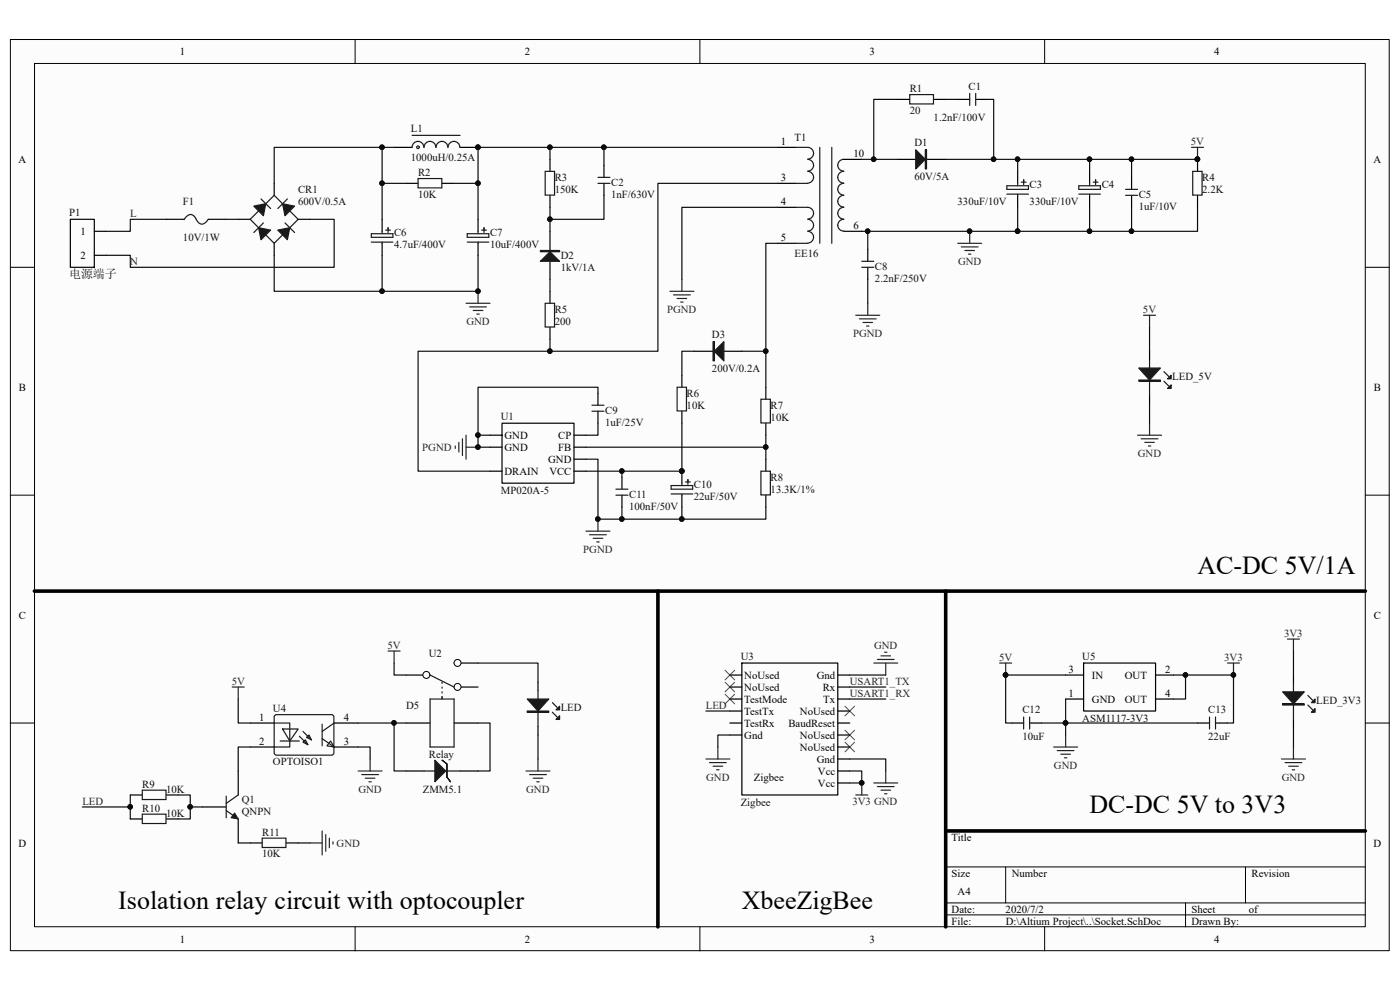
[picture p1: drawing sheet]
<svg xmlns="http://www.w3.org/2000/svg" width="297mm" height="210mm" viewBox="0 0 297 210" stroke-linecap="round" stroke-linejoin="round" font-family="sans-serif">
<path d="M2.2 8.4h292.5v193.3h-292.5z" fill="#fcfcfc"/>
<path d="M2.2 8.4h292.5v193.3h-292.5z" fill="none" stroke="#000" stroke-width=".21"/>
<path d="M7.4 13.5h282.2v183.1h-282.2z" fill="#fcfcfc"/>
<g fill="none" stroke="#000" stroke-width=".21">
<path d="M7.3 13.5h282.3v183.1h-282.3zM75.3 8.4v5.1M148.5 8.4v5.1M221.6 8.4v5.1M2.2 56.7h5.1M289.7 56.7h5.1M2.2 105h5.1M289.7 105h5.1M2.2 153.4h5.1M289.7 153.4h5.1M289.7 176.3h-89.1v20.3M75.3 196.6v5.1"/>
<path d="M148.5 196.6v5.1M200.6 183.9h89.1M200.6 191.5h89.1M200.6 194.1h89.1M213.4 183.9v7.6M221.6 196.6v5.1M251.5 191.5v5.1M264.2 183.9v7.6"/>
</g>
<path d="M153.8 142.2l2.1 2M153.8 144.7l2.1 2.1M153.8 147.3l2.1 2M155.9 142.2l-2.1 2M155.9 144.7l-2.1 2.1M155.9 147.3l-2.1 2M179.3 149.8l2 2.1M179.3 154.9l2 2M179.3 157.5l2 2M181.3 149.8l-2 2.1M181.3 154.9l-2 2M181.3 157.5l-2 2" fill="none" stroke="#4c4c4c" stroke-width=".21"/>
<g fill="none" stroke="#262626" stroke-width=".25">
<path d="M186.1 139.9h3.6M186.9 139.1h2M187.7 138.4h.5M152.3 158.5v2.5M185.4 140.7h5.1M187.9 140.7v2.5M149.8 161h5M150.5 161.8h3.6M151.3 162.5h2M152 163.3h.6M181.6 168.6h2.5M182.8 166.1v2.5"/>
<path d="M185.4 166.1h5.1M186.1 166.9h3.6M186.9 167.6h2M187.7 168.4h.5M187.9 163.6v2.5"/>
</g>
<circle cx="182.8" cy="166.1" r=".48" fill="#0e0e0e" stroke="#0e0e0e" stroke-width=".21"/>
<g fill="none" stroke="#000" stroke-width=".25">
<path d="M165 31.3h3.8M165 38.9h3.8M179 33.8h3.8M190.5 33.8h3.8M196.6 33.8h4M165 44h3.8M165 51.6h3.8M179 49.1h3.8M154.8 143.2h2.6M154.8 145.7h2.6M154.8 148.3h2.6M154.8 150.8h2.6"/>
<path d="M154.8 153.4h2.6M154.8 155.9h2.6M157.4 140.7h20.3v27.9h-20.3zM177.7 143.2h2.6M177.7 145.7h2.6M177.7 148.3h2.6M177.7 150.8h2.6M177.7 153.4h2.6M177.7 155.9h2.6M177.7 158.5h2.6M177.7 166.1h2.6M177.7 163.6h2.6"/>
<path d="M177.7 161h2.6"/>
</g>
<g fill="none" stroke="#1c1c1c" stroke-width=".25">
<path d="M168.8 31.3h2.6a1.25 1.25 0 0 1 1.2 1.2 1.25 1.25 0 0 1-1.2 1.3M168.8 38.9h2.6M171.4 33.8a1.25 1.25 0 0 1 1.2 1.3 1.25 1.25 0 0 1-1.2 1.2M171.4 36.4a1.25 1.25 0 0 1 1.2 1.2 1.25 1.25 0 0 1-1.2 1.2M173.9 31.3v20.3M176.5 31.3v20.3M179 38.9a1.25 1.25 0 0 0-1.3 1.2 1.25 1.25 0 0 0 1.3 1.3M179 36.4a1.25 1.25 0 0 0-1.3 1.2 1.25 1.25 0 0 0 1.3 1.2M179 33.8a1.25 1.25 0 0 0-1.3 1.3 1.25 1.25 0 0 0 1.3 1.2M168.8 44h2.6a1.25 1.25 0 0 1 1.2 1.2 1.25 1.25 0 0 1-1.2 1.3M168.8 51.6h2.6M171.4 46.5a1.25 1.25 0 0 1 1.2 1.3 1.25 1.25 0 0 1-1.2 1.2"/>
<path d="M171.4 49.1a1.25 1.25 0 0 1 1.2 1.2 1.25 1.25 0 0 1-1.2 1.3M179 46.5a1.25 1.25 0 0 0-1.3 1.3 1.25 1.25 0 0 0 1.3 1.2M179 44a1.25 1.25 0 0 0-1.3 1.2 1.25 1.25 0 0 0 1.3 1.3M179 41.4a1.25 1.25 0 0 0-1.3 1.3 1.25 1.25 0 0 0 1.3 1.2"/>
</g>
<path d="M194.3 31.8l2 2-2 2z" fill="#1c1c1c"/>
<path d="M205.7 19.8v2.6M207 19.8v2.6M193 20.1h5v2h-5zM194.3 31.8l2 2-2 2zM196.3 31.8h.3v4h-.3zM196.4 31.8v4M55.9 47.3l-2.1 2M58.2 41.4l5.1 5.1-5.1 5.1-5.1-5.1z" fill="none" stroke="#1c1c1c" stroke-width=".25"/>
<path d="M58.2 38.9v2.5M190.5 21.1h2.5M198.1 21.1h2.5M203.2 21.1h2.5M207 21.1h2.5M50.5 46.5h2.6M58.2 51.6v2.6M63.3 46.5h2.5" fill="none" stroke="#000" stroke-width=".25"/>
<path d="M54.9 48.3l2.5 .5-2 2.1z" fill="#1c1c1c"/>
<path d="M54.9 48.3l2.5 .5-2 2.1zM55.4 42.2l2 2" fill="none" stroke="#1c1c1c" stroke-width=".25"/>
<path d="M53.8 43.7l2.6-.5-.5 2.6z" fill="#1c1c1c"/>
<path d="M53.8 43.7l2.6-.5-.5 2.6zM60.5 47.3l2 2" fill="none" stroke="#1c1c1c" stroke-width=".25"/>
<path d="M58.9 48.8l2.6-.5-.5 2.6z" fill="#1c1c1c"/>
<path d="M58.9 48.8l2.6-.5-.5 2.6zM61 42.2l-2.1 2" fill="none" stroke="#1c1c1c" stroke-width=".25"/>
<path d="M59.9 43.2l2.6 .5-2 2.1z" fill="#1c1c1c"/>
<path d="M115.7 36.4h1.9v5h-1.9zM59.9 43.2l2.6 .5-2 2.1zM115.7 64.3h1.9v5.1h-1.9z" fill="none" stroke="#1c1c1c" stroke-width=".25"/>
<g fill="none" stroke="#000" stroke-width=".25">
<path d="M116.7 33.8v2.6M116.7 41.4v2.6M116.7 49.1v4M116.7 55.4v3.8M116.7 61.8v2.5M116.7 69.4v2.6M104 100h2.5M104 94.9h2.5M104 92.3h2.5M106.5 89.8h15.3v12.7h-15.3zM121.8 100h2.5M121.8 97.4h2.5"/>
<path d="M121.8 94.9h2.5M121.8 92.3h2.5"/>
</g>
<path d="M114.6 55.4l2.1-2 2 2z" fill="#1c1c1c"/>
<g fill="none" stroke="#1c1c1c" stroke-width=".25">
<path d="M87.4 28.7h10.2M88.7 37.9h5v2h-5zM89 31.2l-.3-.2a.28 .28 0 0 0-.3 .2 .28 .28 0 0 0 .3 .3 .28 .28 0 0 0 .3-.3M89.9 31.3a1.25 1.25 0 0 0-1.2-1.3 1.25 1.25 0 0 0-1.3 1.3M92.5 31.3a1.25 1.25 0 0 0-1.3-1.3 1.25 1.25 0 0 0-1.2 1.3M95 31.3a1.25 1.25 0 0 0-1.2-1.3 1.25 1.25 0 0 0-1.3 1.3M97.5 31.3a1.25 1.25 0 0 0-1.2-1.3 1.25 1.25 0 0 0-1.2 1.3M126.9 38.9h2.5M126.9 37.6h2.5M39.1 46.5a1.34 1.34 0 0 1 1.4-.9 1.34 1.34 0 0 1 1.2 1.1 1.23 1.23 0 0 0 1.1 .8 1.23 1.23 0 0 0 1.2-.8l.2-.2M78.8 51.4h4.6M78.8 49.6h4.6v.7h-4.6z"/>
<path d="M81.1 49.1v.5M81.1 51.4v.2M81.8 48.8h1M82.3 48.3v1M99.1 49.6h4.6v.7h-4.6zM99.1 51.4h4.6M101.4 49.1v.5M101.4 51.4v.2M102.2 48.8h1M102.7 48.3v1M114.6 55.4l2.1-2 2 2zM114.6 53.1h4.1v.3h-4.1z"/>
<path d="M125.6 87.2h2.5M125.6 86h2.5"/>
</g>
<path d="M114.6 53.3h4.1" fill="none" stroke="#1c1c1c" stroke-width=".26"/>
<g fill="none" stroke="#000" stroke-width=".25">
<path d="M83.6 31.3h3.8M86.2 38.9h2.5M93.8 38.9h2.5M97.6 31.3h3.8M128.1 35.1v2.5M128.1 38.9v2.5M35.3 46.5h3.8M44.2 46.5h3.8M81.1 46.5v2.6M81.1 51.6v2.6M101.4 46.5v2.6M101.4 51.6v2.6"/>
<path d="M147.2 74.5h4.1M153.6 74.5h3.8M126.9 83.4v2.6M126.9 87.2v2.6"/>
</g>
<g fill="#0e0e0e" stroke="#0e0e0e" stroke-width=".21">
<circle cx="101.4" cy="31.2" r=".48"/>
<circle cx="101.4" cy="61.8" r=".48"/>
<circle cx="101.4" cy="94.8" r=".48"/>
</g>
<g fill="none" stroke="#262626" stroke-width=".25">
<path d="M144.7 59.2v2.6M98.9 64.3h5.1M99.6 65.1h3.6M100.4 65.9h2M101.2 66.6h.5M101.4 61.8v2.5M142.1 61.8h5.1M142.9 62.6h3.5M143.6 63.3h2.1M144.4 64.1h.5M96.6 94.6v.5M97.3 93.8v2.1"/>
<path d="M98.1 93.1v3.5M98.9 92.3v5.1M98.9 94.9h2.5"/>
</g>
<path d="M151.5 74.5l2.1-2v4z" fill="#1c1c1c"/>
<g fill="none" stroke="#1c1c1c" stroke-width=".25">
<path d="M213.6 39.4h4.6v.8h-4.6zM215.9 38.9v.5M216.7 38.6h1M217.2 38.1v1.1M228.9 39.4h4.5v.8h-4.5zM231.2 38.9v.5M231.9 38.6h1M232.4 38.1v1.1M253 36.4h2v5h-2zM182.8 56.7h2.6M182.8 55.4h2.6M213.6 41.2h4.6"/>
<path d="M215.9 41.2v.2M228.9 41.2h4.5M231.2 41.2v.2M238.8 40.2h2.5M238.8 41.4h2.5M151.3 72.5h.2v4h-.2zM151.4 72.5v4M151.5 74.5l2.1-2v4zM143.6 82.1h2v5.1h-2zM161.4 84.7h2v5h-2zM161.4 100h2v5h-2zM130.7 105h2.5"/>
<path d="M130.7 103.8h2.5M142.4 103h4.6v.8h-4.6zM142.4 104.8h4.6M144.7 102.5v.5M144.7 104.8v.2M145.4 102.2h1M145.9 101.7v1.1M30.2 167.6h5v2h-5zM30.2 172.7h5v2h-5zM48 172l2.5 1.7M48 168.9v4.6M50.5 168.6l-2.5 1.8"/>
</g>
<g fill="none" stroke="#000" stroke-width=".25">
<path d="M215.9 36.4v2.5M231.2 36.4v2.5M240.1 37.6v2.6M254.1 33.8v2.6M184.1 52.9v2.5M184.1 56.7v2.5M215.9 41.4v2.6M231.2 41.4v2.6M240.1 41.4v2.6M254.1 41.4v2.6M144.7 79.6v2.5M144.7 87.2v2.6"/>
<path d="M144.7 100v2.5M162.5 82.1v2.6M162.5 89.8v2.5M162.5 97.4v2.6M131.9 101.2v2.6M131.9 105v2.6M144.7 105v2.6M162.5 105v2.6M27.6 168.6h2.6M27.6 173.7h2.6M35.3 168.6h2.5M35.3 173.7h2.5"/>
<path d="M42.9 171.2h5.1M50.5 163.6v5M50.5 173.7v5.1"/>
</g>
<g fill="#0e0e0e" stroke="#0e0e0e" stroke-width=".21">
<circle cx="144.6" cy="99.9" r=".48"/>
<circle cx="126.8" cy="110.1" r=".48"/>
<circle cx="254" cy="33.8" r=".48"/>
<circle cx="205.7" cy="49" r=".48"/>
</g>
<g fill="none" stroke="#262626" stroke-width=".25">
<path d="M252.8 31.3h2.5M254.1 31.3v2.5M203.2 51.6h5.1M203.9 52.4h3.6M204.7 53.1h2M205.5 53.9h.5M205.7 49.1v2.5M181.6 66.9h5M182.3 67.6h3.6M183.1 68.4h2M183.8 69.2h.6M184.1 64.3v2.6"/>
<path d="M124.3 112.7h5.1M125.1 113.4h3.5M125.8 114.2h2.1M126.6 115h.5M126.9 110.1v2.6"/>
</g>
<path d="M7.3 125.4h282.4M139.6 125.4v71.2" fill="none" stroke="#000" stroke-width=".76"/>
<path d="M49.8 172.5l.7 1.2-1.5-.2z" fill="#1c1c1c"/>
<path d="M49.8 172.5l.7 1.2-1.5-.2z" fill="none" stroke="#1c1c1c" stroke-width=".21"/>
<path d="M53.1 153.4h5.1M53.1 158.5h5.1M70.9 153.4h5.1M70.9 158.5h5.1M86.2 143.2h5M53.1 178.8h2.5M60.7 178.8h2.6" fill="none" stroke="#000" stroke-width=".25"/>
<g fill="none" stroke="#1c1c1c" stroke-width=".25">
<path d="M58.2 153.4h3.3v5.1h-3.3M58.4 151.7h12.2l.2 .4v7.8l-.5 .3-11.9-.1-.2-.4v-7.6zM59.4 157.2h4.1M59.9 154.7h3.4l-1.8 2.5zM63.5 156.2l1.8 1.8M64.3 155.2l1.8 1.7M64.8 156.9l.5 1.1-1-.5zM65 156.4l.5-.5 .6 1zM68.3 156.7l2.6 1.8M68.3 153.6v4.6M70.1 157.2l.8 1.3-1.5-.3zM70.9 153.4l-2.6 1.8"/>
<path d="M55.6 177.8h5.1v2h-5.1z"/>
</g>
<circle cx="90.5" cy="143.2" r=".74" fill="#fcfcfc" stroke="#000" stroke-width=".21"/>
<path d="M96.3 140.7h5.1" fill="none" stroke="#000" stroke-width=".25"/>
<circle cx="97.1" cy="140.6" r=".74" fill="#fcfcfc" stroke="#000" stroke-width=".21"/>
<path d="M96.3 145.7h5.1" fill="none" stroke="#000" stroke-width=".25"/>
<circle cx="97.1" cy="145.7" r=".74" fill="#fcfcfc" stroke="#000" stroke-width=".21"/>
<path d="M86.2 153.4h5M96.3 153.4h5.1M86.2 163.6h3.8M97.6 163.6h3.8" fill="none" stroke="#000" stroke-width=".25"/>
<path d="M91.2 148.3h5.1v10.2h-5.1zM91.2 143.2l5.1 2.5M93.8 144.7v.3M93.8 145.7v.3M93.8 146.8v.2M93.8 147.8v.5M90 163.6h7.6" fill="none" stroke="#1c1c1c" stroke-width=".25"/>
<g fill="none" stroke="#262626" stroke-width=".25">
<path d="M82.3 138.1h2.6M83.6 138.1v2.6M49.3 145.7h2.5M50.5 145.7v2.6M65.8 178.8h2.5M68.3 176.3v5.1M69.1 177v3.6M69.9 177.8v2M70.6 178.6v.5M76 163.6h5.1M76.7 164.3h3.6M77.5 165.1h2"/>
<path d="M78.3 165.8h.5M78.5 161v2.6"/>
</g>
<path d="M92.3 161.3l2.2 2.3-2.2 2.2z" fill="#1c1c1c"/>
<path d="M114.1 146.5v7.6M117.2 151.1l1 1M117.2 149.1l1 1M92.3 161.3l2.2 2.3-2.2 2.2zM93.8 161.3l1 .7v2.8l.8 1-.8-1v-2.8z" fill="none" stroke="#1c1c1c" stroke-width=".25"/>
<path d="M114.1 144.7v1.8M114.1 154.1v1.8" fill="none" stroke="#000" stroke-width=".25"/>
<path d="M111.8 148.3h4.6l-2.3 2.5z" fill="#1c1c1c"/>
<path d="M111.8 148.3h4.6l-2.3 2.5zM111.8 150.8h4.6v.3h-4.6zM111.8 151h4.6" fill="none" stroke="#1c1c1c" stroke-width=".25"/>
<path d="M118 152.6l.7-.7v.7z" fill="#1c1c1c"/>
<path d="M118.7 151.9v.7h-.7z" fill="none" stroke="#1c1c1c" stroke-width=".25"/>
<path d="M118.7 149.8v.8h-.7z" fill="#1c1c1c"/>
<path d="M243.9 76.3v7.6M246.9 78.8l1.1 1.1M246.9 80.9l1.1 1M118.7 149.8v.8h-.7z" fill="none" stroke="#1c1c1c" stroke-width=".25"/>
<path d="M111.6 163.6h5.1M112.4 164.3h3.5M113.1 165.1h2.1M113.9 165.8h.5M114.1 161v2.6" fill="none" stroke="#262626" stroke-width=".25"/>
<path d="M243.9 74.5v1.8M243.9 83.9v1.8" fill="none" stroke="#000" stroke-width=".25"/>
<path d="M241.6 78.1h4.6l-2.3 2.5z" fill="#1c1c1c"/>
<path d="M241.6 78.1h4.6l-2.3 2.5zM241.6 80.6h4.6v.3h-4.6zM241.6 80.7h4.6" fill="none" stroke="#1c1c1c" stroke-width=".25"/>
<path d="M247.7 82.4l.8-.8v.8z" fill="#1c1c1c"/>
<path d="M247.7 82.4l.8-.8v.8z" fill="none" stroke="#1c1c1c" stroke-width=".25"/>
<path d="M247.7 80.4l.8-.8v.8z" fill="#1c1c1c"/>
<path d="M247.7 80.4l.8-.8v.8zM217.2 152.1v2.6M218.4 152.1v2.6M256.6 152.1v2.6M257.9 152.1v2.6M274.4 145v7.6M277.5 149.6l1 1M277.5 147.5l1 1" fill="none" stroke="#1c1c1c" stroke-width=".25"/>
<g fill="none" stroke="#262626" stroke-width=".25">
<path d="M242.6 66.9h2.6M243.9 66.9v2.5M241.3 92.3h5.1M242.1 93.1h3.6M242.9 93.8h2M243.6 94.6h.5M243.9 89.8v2.5M212.1 140.7h2.5M213.4 140.7v2.5M223.5 158.5h5.1M224.3 159.2h3.6M225.1 160h2"/>
<path d="M226.1 155.9v2.6M260.4 140.7h2.6M261.7 140.7v2.5M225.8 160.8h.5"/>
</g>
<path d="M200.6 125.4v71.2" fill="none" stroke="#000" stroke-width=".76"/>
<g fill="none" stroke="#000" stroke-width=".25">
<path d="M14.9 46.5h5.1v10.2h-5.1zM20 54.2h2.6M20 49.1h2.6M214.6 153.4h2.6M218.4 153.4h2.6M226.1 148.3h3.8M226.1 143.2h3.8M229.9 140.7h15.3v10.1h-15.3zM245.2 148.3h3.8M245.2 143.2h3.8M254.1 153.4h2.5M257.9 153.4h2.5"/>
<path d="M274.4 143.2v1.8M274.4 152.6v1.8"/>
</g>
<g fill="#0e0e0e" stroke="#0e0e0e" stroke-width=".21">
<circle cx="213.3" cy="143.2" r=".48"/>
<circle cx="261.7" cy="143.2" r=".48"/>
<circle cx="182.8" cy="166.1" r=".48"/>
<circle cx="81" cy="31.2" r=".48"/>
<circle cx="116.7" cy="31.2" r=".48"/>
<circle cx="81" cy="38.9" r=".48"/>
<circle cx="101.4" cy="38.9" r=".48"/>
<circle cx="116.7" cy="46.5" r=".48"/>
<circle cx="101.4" cy="31.2" r=".48"/>
<circle cx="128.1" cy="31.2" r=".48"/>
<circle cx="116.7" cy="74.5" r=".48"/>
<circle cx="81" cy="61.8" r=".48"/>
<circle cx="101.4" cy="61.8" r=".48"/>
<circle cx="101.4" cy="92.3" r=".48"/>
<circle cx="101.4" cy="94.8" r=".48"/>
<circle cx="162.4" cy="74.5" r=".48"/>
<circle cx="162.4" cy="94.8" r=".48"/>
<circle cx="131.9" cy="99.9" r=".48"/>
<circle cx="144.6" cy="99.9" r=".48"/>
<circle cx="131.9" cy="110.1" r=".48"/>
<circle cx="144.6" cy="110.1" r=".48"/>
<circle cx="126.8" cy="110.1" r=".48"/>
<circle cx="185.3" cy="33.8" r=".48"/>
<circle cx="210.8" cy="33.8" r=".48"/>
<circle cx="215.9" cy="49" r=".48"/>
<circle cx="215.9" cy="33.8" r=".48"/>
<circle cx="231.1" cy="49" r=".48"/>
<circle cx="231.1" cy="33.8" r=".48"/>
<circle cx="240" cy="49" r=".48"/>
<circle cx="240" cy="33.8" r=".48"/>
<circle cx="184.1" cy="49" r=".48"/>
<circle cx="205.7" cy="49" r=".48"/>
<circle cx="254" cy="33.8" r=".48"/>
<circle cx="40.3" cy="171.2" r=".48"/>
<circle cx="83.6" cy="153.4" r=".48"/>
<circle cx="27.6" cy="171.2" r=".48"/>
<circle cx="226" cy="153.4" r=".48"/>
<circle cx="251.5" cy="143.2" r=".48"/>
</g>
<g fill="none" stroke="#0e0e0e" stroke-width=".25">
<path d="M81.1 31.3v7.6h5.1M81.1 38.9v7.6M83.6 31.3h-25.4v7.6M101.4 38.9v7.6M116.7 31.3v2.5M128.1 31.3h-26.7v7.6h-5.1M165 38.9h-25.4v35.6h-22.9v-2.5M165 31.3h-36.9v3.8M182.8 33.8h7.7M190.5 21.1h-5.1v12.7M200.6 33.8h53.5M200.6 21.1h2.6"/>
<path d="M209.5 21.1h1.3v12.7M215.9 33.8v2.6M231.2 33.8v2.6M240.1 33.8v3.8M35.3 46.5h-7.7v2.6h-5M48 46.5h2.5M58.2 54.2v7.6h43.2v-7.6M65.8 46.5h5.1v10.2h-43.3v-2.5h-5M81.1 54.2v7.6M116.7 44v5.1M116.7 59.2v2.6M128.1 41.4v5.1h-11.4"/>
<path d="M165 44h-20.3v15.2M165 51.6h-2.5v30.5M182.8 49.1h1.3v3.8M184.1 49.1h31.8M184.1 59.2v5.1M215.9 44v5.1M231.2 44v5.1M240.1 44v5.1M254.1 44v5.1h-38.2M116.7 74.5h-28v25.5h15.3M147.2 74.5h-2.5v5.1M157.4 74.5h5.1"/>
<path d="M243.9 69.4v5.1M101.4 92.3v2.6h2.6M124.3 97.4h2.6v12.7h5M126.9 89.8v2.5h-2.6M126.9 83.4v-1.3h-25.5v10.2h2.6M131.9 100v1.2M144.7 89.8v10.2h-20.4M162.5 92.3v2.6h-38.2M162.5 94.9v2.5M243.9 85.7v4.1M131.9 107.6v2.5h30.6v-2.5M144.7 107.6v2.5"/>
<path d="M50.5 148.3v5.1h2.6M53.1 158.5h-2.6v5.1M76 158.5h2.5v2.5M76 153.4h10.2M83.6 153.4v10.2h2.6M83.6 140.7v2.5h2.6M101.4 153.4h2.6v10.2h-2.6M101.4 140.7h12.7v4M114.1 155.9v5.1M149.8 150.8h5M154.8 155.9h-2.5v2.6M180.3 145.7h7.6"/>
<path d="M180.3 148.3h7.6M180.3 143.2h7.6M221 153.4h5.1v2.5M226.1 143.2h-12.7v10.2h1.2M226.1 148.3v5.1h28M249 143.2h2.5v5.1h-2.5M251.5 143.2h10.2v10.2h-1.3M17.5 171.2h10.1M27.6 168.6v5.1M37.8 168.6h2.6v2.6h2.5M40.4 171.2v2.5h-2.6M50.5 178.8h2.6"/>
<path d="M63.3 178.8h2.5M180.3 163.6h2.5v2.5h-2.5M180.3 161h7.6v2.6"/>
</g>
<path d="M272.1 146.8h4.6l-2.3 2.5z" fill="#1c1c1c"/>
<path d="M272.1 146.8h4.6l-2.3 2.5zM272.1 149.3h4.6v.3h-4.6zM272.1 149.4h4.6" fill="none" stroke="#1c1c1c" stroke-width=".25"/>
<path d="M279 150.3v.8h-.8z" fill="#1c1c1c"/>
<path d="M279 150.3v.8h-.8z" fill="none" stroke="#1c1c1c" stroke-width=".25"/>
<path d="M279 148.3v.8h-.8z" fill="#1c1c1c"/>
<path d="M279 148.3v.8h-.8z" fill="none" stroke="#1c1c1c" stroke-width=".25"/>
<path d="M273.1 135.6h2.6M274.4 135.6v2.5M274.4 158.5v2.5M271.9 161h5.1M272.6 161.8h3.6M273.4 162.5h2M274.2 163.3h.5" fill="none" stroke="#262626" stroke-width=".25"/>
<path d="M274.4 138.1v5.1M274.4 154.4v4.1" fill="none" stroke="#0e0e0e" stroke-width=".25"/>
<path d="M200.6 176.3h89.1" fill="none" stroke="#000" stroke-width=".76"/>
<g font-size="5.5">
<text x="254" y="121.7">AC-DC 5V/1A</text>
<text x="231.1" y="172.6">DC-DC 5V to 3V3</text>
<text x="25.1" y="192.9">Isolation relay circuit with optocoupler</text>
<text x="157.4" y="192.9">XbeeZigBee</text>
</g>
<text font-size="2.5" fill="#0e0e0e" x="14.6" y="59">电源端子</text>
<g font-size="2.3">
<text x="38.2" y="11.7">1</text>
<text x="111.3" y="11.7">2</text>
<text x="184.5" y="11.7">3</text>
<text x="257.6" y="11.7">4</text>
<text x="3.9" y="34.6">A</text>
<text x="165.7" y="30.8">1</text>
<text x="181.1" y="33.3">10</text>
<text x="291.4" y="34.6">A</text>
<text x="165.7" y="38.4">3</text>
<text x="165.7" y="43.5">4</text>
<text x="17.1" y="49.8">1</text>
<text x="165.7" y="51.1">5</text>
<text x="181.1" y="48.6">6</text>
<text x="17.1" y="54.9">2</text>
<text x="4" y="82.9">B</text>
<text x="291.5" y="82.9">B</text>
<text x="107" y="93.1">GND</text>
<text x="107" y="95.6">GND</text>
<text x="118.4" y="95.6">FB</text>
<text x="118.4" y="93.1">CP</text>
<text x="107" y="100.7">DRAIN</text>
<text x="116.3" y="98.2">GND</text>
<text x="116.5" y="100.7">VCC</text>
<text x="4" y="131.3">C</text>
<text x="291.5" y="131.3">C</text>
<text x="157.9" y="144">NoUsed</text>
<text x="173.3" y="144">Gnd</text>
<text x="226.7" y="142.7">3</text>
<text x="231.6" y="144">IN</text>
<text x="238.6" y="144">OUT</text>
<text x="247.2" y="142.7">2</text>
<text x="157.9" y="146.5">NoUsed</text>
<text x="157.9" y="149.1">TestMode</text>
<text x="174.5" y="146.5">Rx</text>
<text x="174.7" y="149.1">Tx</text>
<text x="226.7" y="147.8">1</text>
<text x="231.6" y="149.1">GND</text>
<text x="238.6" y="149.1">OUT</text>
<text x="247.2" y="147.8">4</text>
<text x="55" y="152.9">1</text>
<text x="72.9" y="152.9">4</text>
<text x="157.9" y="151.6">TestTx</text>
<text x="157.9" y="154.1">TestRx</text>
<text x="167.3" y="154.1">BaudReset</text>
<text x="169.7" y="151.6">NoUsed</text>
<text x="55" y="158">2</text>
<text x="72.9" y="158">3</text>
<text x="157.9" y="156.7">Gnd</text>
<text x="169.7" y="159.3">NoUsed</text>
<text x="169.7" y="156.7">NoUsed</text>
<text x="173.3" y="161.8">Gnd</text>
<text x="159.9" y="165.6">Zigbee</text>
<text x="173.5" y="166.9">Vcc</text>
<text x="173.5" y="164.3">Vcc</text>
<text x="3.9" y="179.6">D</text>
<text x="201.9" y="178.3">Title</text>
<text x="291.4" y="179.6">D</text>
<text x="201.9" y="186">Size</text>
<text x="214.6" y="186">Number</text>
<text x="265.5" y="186">Revision</text>
<text x="203.2" y="189.8">A4</text>
<text x="201.9" y="193.6">Date:</text>
<text x="201.9" y="196.1">File:</text>
<text x="213.3" y="193.6">2020/7/2</text>
<text x="213.4" y="196.1">D:\Altium Project\..\Socket.SchDoc</text>
<text x="252.8" y="193.6">Sheet</text>
<text x="252.8" y="196.1">Drawn By:</text>
<text x="265" y="193.6">of</text>
<text x="38.2" y="199.9">1</text>
<text x="111.3" y="199.9">2</text>
<text x="184.5" y="199.9">3</text>
<text x="257.6" y="199.9">4</text>
</g>
<g font-size="2.3" fill="#0e0e0e">
<text x="193" y="19.6">R1</text>
<text x="205.5" y="19">C1</text>
<text x="87.2" y="28">L1</text>
<text x="193" y="24.2">20</text>
<text x="198.1" y="25.7">1.2nF/100V</text>
<text x="87.2" y="34.1">1000uH/0.25A</text>
<text x="168.6" y="30">T1</text>
<text x="194" y="31">D1</text>
<text x="63.2" y="40.9">CR1</text>
<text x="88.7" y="37.4">R2</text>
<text x="88.7" y="42">10K</text>
<text x="117.7" y="38.4">R3</text>
<text x="117.7" y="40.9">150K</text>
<text x="129.7" y="39.4">C2</text>
<text x="129.7" y="42">1nF/630V</text>
<text x="194" y="38.1">60V/5A</text>
<text x="218.4" y="39.9">C3</text>
<text x="233.7" y="39.9">C4</text>
<text x="241.6" y="42">C5</text>
<text x="255.1" y="38.4">R4</text>
<text x="255.1" y="40.9">2.2K</text>
<text x="14.6" y="45.8">P1</text>
<text x="38.8" y="43.5">F1</text>
<text x="63.2" y="43.5">600V/0.5A</text>
<text x="203.2" y="43.5">330uF/10V</text>
<text x="218.4" y="43.5">330uF/10V</text>
<text x="241.6" y="44.5">1uF/10V</text>
<text x="38.8" y="51.1">10V/1W</text>
<text x="83.6" y="50.1">C6</text>
<text x="83.6" y="52.7">4.7uF/400V</text>
<text x="104" y="50.1">C7</text>
<text x="104" y="52.7">10uF/400V</text>
<text x="119" y="54.9">D2</text>
<text x="119" y="57.5">1kV/1A</text>
<text x="168.6" y="54.4">EE16</text>
<text x="185.6" y="57.2">C8</text>
<text x="185.6" y="59.8">2.2nF/250V</text>
<text x="117.7" y="66.4">R5</text>
<text x="117.7" y="68.9">200</text>
<text x="151" y="71.7">D3</text>
<text x="151" y="78.9">200V/0.2A</text>
<text x="248.7" y="80.6">LED_5V</text>
<text x="106.3" y="89">U1</text>
<text x="128.4" y="87.8">C9</text>
<text x="145.7" y="84.2">R6</text>
<text x="145.7" y="86.7">10K</text>
<text x="163.5" y="86.7">R7</text>
<text x="163.5" y="89.3">10K</text>
<text x="128.4" y="90.3">1uF/25V</text>
<text x="163.5" y="102">R8</text>
<text x="106.3" y="104.8">MP020A-5</text>
<text x="133.5" y="105.6">C11</text>
<text x="147.2" y="103.5">C10</text>
<text x="147.2" y="106.1">22uF/50V</text>
<text x="163.5" y="104.6">13.3K/1%</text>
<text x="133.5" y="108.1">100nF/50V</text>
<text x="91" y="139.4">U2</text>
<text x="157.1" y="139.9">U3</text>
<text x="229.6" y="139.9">U5</text>
<text x="279.2" y="149.3">LED_3V3</text>
<text x="57.9" y="151.1">U4</text>
<text x="86.1" y="150.3">D5</text>
<text x="119" y="150.8">LED</text>
<text x="216.9" y="151.3">C12</text>
<text x="229.6" y="153.1">ASM1117-3V3</text>
<text x="256.3" y="151.3">C13</text>
<text x="91" y="160.8">Relay</text>
<text x="216.9" y="157">10uF</text>
<text x="256.3" y="157">22uF</text>
<text x="30.2" y="167.1">R9</text>
<text x="57.9" y="162.3">OPTOISO1</text>
<text x="30.2" y="172.2">R10</text>
<text x="35.3" y="168.1">10K</text>
<text x="35.3" y="173.2">10K</text>
<text x="51.3" y="170.4">Q1</text>
<text x="51.3" y="173">QNPN</text>
<text x="89.7" y="168.1">ZMM5.1</text>
<text x="157.1" y="170.9">Zigbee</text>
<text x="55.6" y="177.3">R11</text>
<text x="55.6" y="181.9">10K</text>
</g>
<g font-size="2.3" fill="#262626">
<text x="252.6" y="30.8">5V</text>
<text x="27.6" y="46">L</text>
<text x="27.6" y="56.2">N</text>
<text x="203.2" y="56.2">GND</text>
<text x="98.9" y="68.9">GND</text>
<text x="141.5" y="66.4">PGND</text>
<text x="181" y="71.5">PGND</text>
<text x="242.5" y="66.4">5V</text>
<text x="89.6" y="95.6">PGND</text>
<text x="241.4" y="96.9">GND</text>
<text x="123.7" y="117.3">PGND</text>
<text x="82.2" y="137.6">5V</text>
<text x="185.4" y="137.6">GND</text>
<text x="272.4" y="135.1">3V3</text>
<text x="212" y="140.2">5V</text>
<text x="259.7" y="140.2">3V3</text>
<text x="49.1" y="145.2">5V</text>
<text x="180.3" y="145.2">USART1_TX</text>
<text x="180.3" y="147.8">USART1_RX</text>
<text x="149.7" y="150.3">LED</text>
<text x="149.8" y="165.6">GND</text>
<text x="223.6" y="163.1">GND</text>
<text x="271.9" y="165.6">GND</text>
<text x="17.5" y="170.7">LED</text>
<text x="76" y="168.1">GND</text>
<text x="111.6" y="168.1">GND</text>
<text x="180.8" y="170.7">3V3 GND</text>
<text x="71.4" y="179.6">GND</text>
</g>
</svg>
